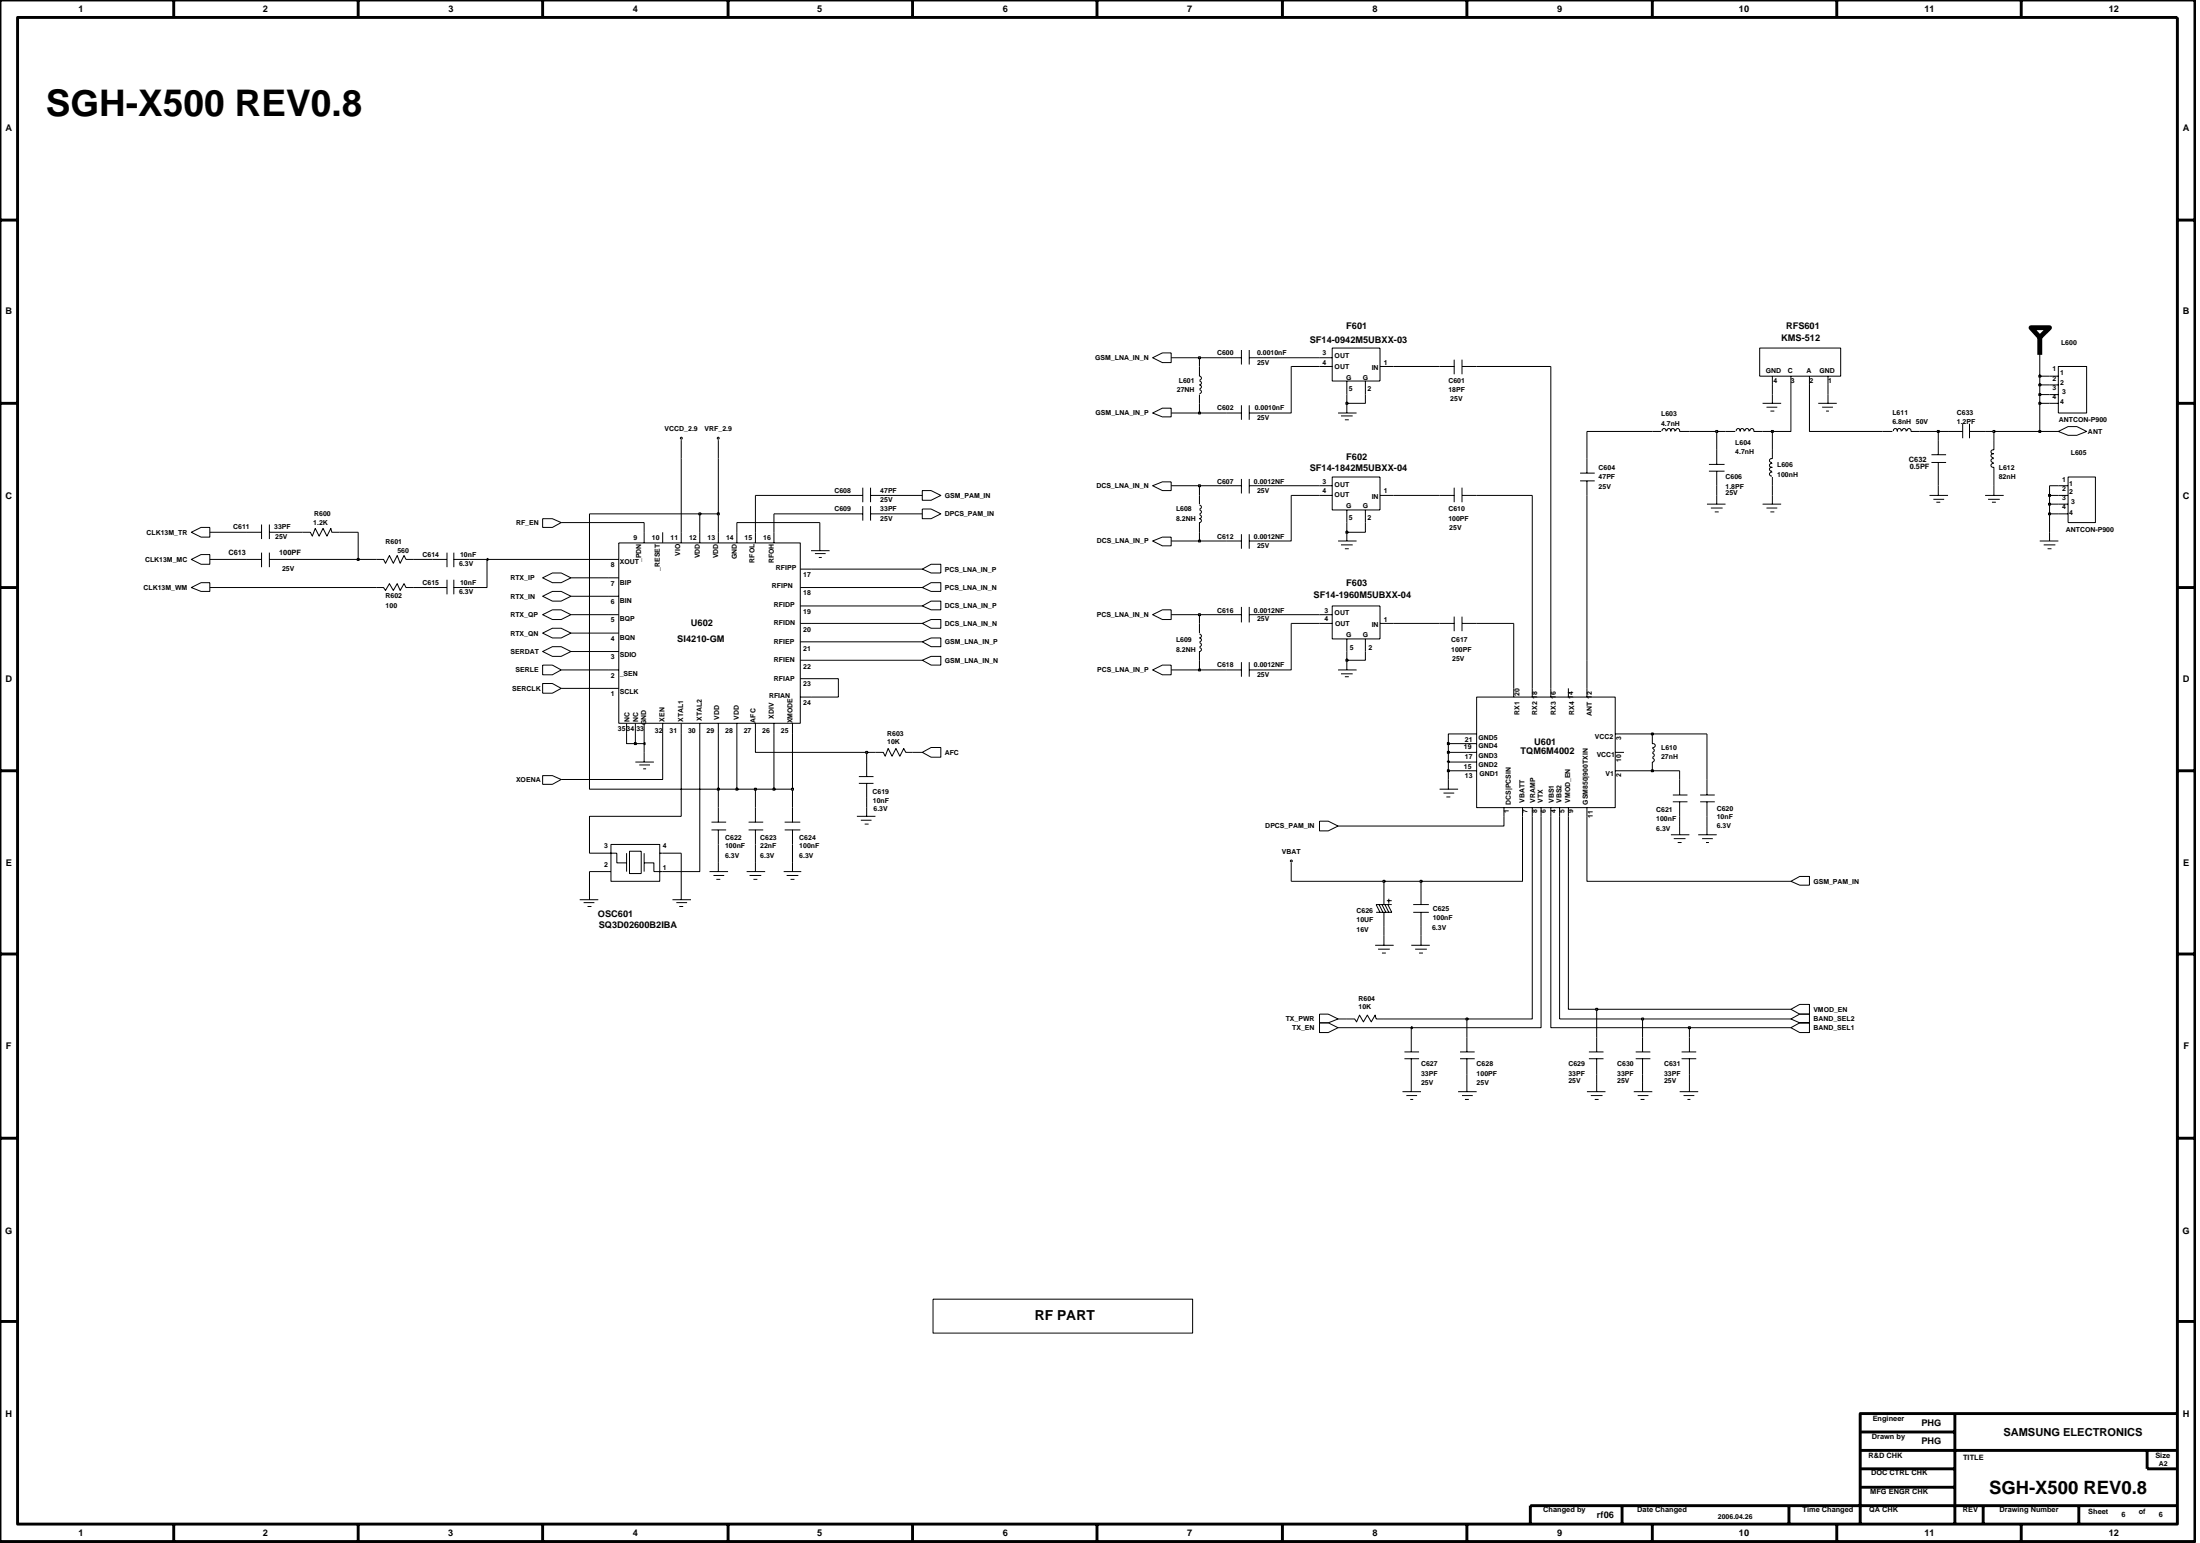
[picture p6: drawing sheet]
<svg xmlns="http://www.w3.org/2000/svg" width="192mm" height="135mm" viewBox="0 0 192 135" stroke-linecap="round" stroke-linejoin="round" font-family="sans-serif">
<g fill="none" stroke="#000" stroke-width=".09">
<path d="M59.4 38.4v1.6M62.7 38.4v1.6M100.5 36l.9-.4h.8v.8h-.8zM100.5 31.2l.9-.4h.8v.8h-.8zM104.6 34l.2 .2-.2 .1M104.6 33.2l.2 .2-.2 .2 .2 .1-.2 .2M104.6 32v.8l.2 .2-.2 .1M104.6 34.4v.8M107 36h1.3M107 31.2h1.3M108.3 30.5v1.3M108.3 35.3v1.3"/>
<path d="M109 36h1.3M109 30.5v1.3M109 35.3v1.3M109 31.2h1.3M115.1 31.2h1.1M115.1 32h1.1M116.2 30.4h4.2v2.8h-4.2zM116.7 36h1.6M117 36.3h1M117.3 36.6h.4M117.5 33.2v1.2M117.5 35.2v.8"/>
<path d="M119.1 33.2v1.2M120.4 32h1.2M125.6 32h1.3M126.9 31.4v1.2M127.5 31.4v1.2M127.5 32h1.3M138.4 40v1.3M144.1 37.6h.8M145 37.6v-.2h.2h.1v.2M145.4 37.6l.1-.2h.1h.1v.2M145.8 37.6v-.2h.1h.1l.1 .2M146.2 37.6v-.2h.1h.2v.2"/>
<path d="M146.5 37.6h.9M149.8 39.2v1.3M150.5 37.6h.9M151.5 37.6v-.2h.1h.1l.1 .2M151.8 37.6v-.2h.2h.1v.2M152.2 37.6l.1-.2h.1h.1v.2M152.7 37.6v-.2h.1h.1l.1 .2M153 37.6h.8M153.5 30.4h7.1v2.4h-7.1zM153.8 35.2h1.6M154.1 35.5h.9M154.4 35.8h.4"/>
<path d="M154.6 32.8v.8M154.6 34.4v.8M154.6 39.2v.8M156.2 32.8v.8M157.8 32.8v.8M158.6 35.2h1.6M158.9 35.5h1M159.3 35.8h.2M159.5 32.8v.8M159.5 34.4v.8M164.2 37.6h.9M165.2 37.6v-.2h.1h.2v.2"/>
<path d="M165.5 37.6l.1-.2h.1h.1v.2M165.9 37.6l.1-.2h.1h.1l.1 .2M166.4 37.6v-.2h.1h.1l.1 .2M166.7 37.6h.8M168.5 39.7h1.3M169.1 38.4v1.3M169.9 37.6h1.3M171.2 36.9v1.3M171.8 37.6h1.4M171.8 36.9v1.3M173.9 39.6h-.2v.1v.2h.2M173.9 38.4v.8l-.2 .1v.1v.1l.2 .1"/>
<path d="M178.8 35.2h.8M178.8 32.8h.8M178.8 33.6h.8M178.8 34.4h.8M179.6 32h2.4v4h-2.4zM179.6 37.6l.8-.4h.8l.8 .4-.8 .4h-.8zM16.7 46.4l.8-.4h.8v.8h-.8zM16.7 48.8l.8-.4h.8v.8h-.8zM16.7 51.2l.8-.4h.8v.8h-.8zM21.5 48.8h1.3M21.5 46.4h1.3M22.8 45.7v1.3"/>
<path d="M22.8 48.2v1.3M23.5 48.8h1.3M23.5 45.7v1.3M23.5 48.2v1.3M23.5 46.4h1.3M26.4 46.4h.7l.1 .4 .3-.7 .3 .7 .4-.7 .3 .7 .4-.7v.3h.7M32.9 51.2h.6l.1 .3 .4-.6 .3 .6 .4-.6 .2 .6 .3-.6 .2 .3h.7M32.9 48.8h.6l.1 .3 .4-.7 .3 .7 .4-.7 .2 .7 .3-.7 .2 .4h.7M37.7 48.8h1.3M37.7 51.2h1.3M39 48.2v1.3M39 50.6v1.2"/>
<path d="M39.6 48.8h1.4M39.6 48.2v1.3M39.6 50.6v1.2M39.6 51.2h1.4M47.3 55.2l.9-.4h.8l.8 .4-.8 .4h-.8zM47.3 53.6l.9-.4h.8l.8 .4-.8 .4h-.8zM47.3 52l.9-.4h.8l.8 .4-.8 .4h-.8zM47.3 50.4l.9-.4h.8l.8 .4-.8 .4h-.8zM47.3 56.8l.9-.4h.8l.8 .4-.8 .4h-.8zM47.3 58h.9l.8 .4-.8 .4h-.9zM47.3 59.6h.9l.8 .4-.8 .5h-.9zM47.3 45.2h.9l.8 .4-.8 .4h-.9z"/>
<path d="M53 58.4h1M53 48.8h1M53 53.6h1M53 52h1M53 56.8h1M53 50.4h1M53 55.2h1M54 47.3h15.8v15.8h-15.8zM56.2 46.4v.9M57.8 46.4v.9M59.4 46.4v.9M61 46.4v.9"/>
<path d="M62.7 46.4v.9M64.3 46.4v.9M65.9 46.4v.9M67.5 46.4v.9M69.8 54.4h.9M69.8 51.2h.9M69.8 49.6h.9M69.8 52.8h.9M69.8 56h.9M69.8 57.6h.9M69.8 59.2h.9M70.7 48h1.7"/>
<path d="M71.1 48.3h.9M71.4 48.6h.3M71.5 47.2v.8M74 43.2h1.3M74 44.8h1.3M75.3 42.5v1.3M75.3 44.1v1.3M75.9 43.2h1.3M75.9 44.8h1.3M75.9 42.5v1.3M75.9 44.1v1.3M80.5 49.6l.7-.4h.9v.8h-.9z"/>
<path d="M80.5 54.4l.7-.4h.9v.8h-.9zM80.5 51.2l.7-.4h.9v.8h-.9zM80.5 56l.7-.4h.9v.8h-.9zM80.5 44.4h.7l.9 .4-.9 .4h-.7zM80.5 52.8l.7-.4h.9v.8h-.9zM80.5 42.8h.7l.9 .4-.9 .4h-.7zM80.5 57.6l.7-.4h.9v.8h-.9zM100.5 58.4l.9-.4h.8v.8h-.8zM100.5 53.6l.9-.4h.8v.8h-.8zM100.5 47.2l.9-.4h.8v.8h-.8zM100.5 42.4l.9-.4h.8v.8h-.8zM104.6 44.9l.2 .2-.2 .1 .2 .2-.2 .2v.8"/>
<path d="M104.6 44.5l.2 .1-.2 .2M104.6 44.1l.2 .1-.2 .2M104.6 55.3l.2 .2-.2 .1 .2 .2-.2 .2M104.6 56.1l.2 .1-.2 .2M104.6 56.5l.2 .1-.2 .2v.8M104.6 43.2v.8M104.6 54.4v.8M107 58.4h1.3M107 47.2h1.3M107 53.6h1.3M107 42.4h1.3M108.3 41.8v1.2"/>
<path d="M108.3 46.6v1.3M108.3 52.9v1.4M108.3 57.7v1.3M109 58.4h1.3M109 41.8v1.2M109 46.6v1.3M109 52.9v1.4M109 57.7v1.3M109 47.2h1.3M109 53.6h1.3M109 42.4h1.3M115.1 54.4h1.1"/>
<path d="M115.1 43.2h1.1M115.1 53.6h1.1M115.1 42.4h1.1M116.2 41.6h4.2v2.9h-4.2zM116.2 52.8h4.2v2.9h-4.2zM116.7 58.4h1.6M116.7 47.2h1.6M117 58.8h1M117 47.5h1M117.3 59h.4M117.3 47.9h.4M117.5 44.5v1.1"/>
<path d="M117.5 46.4v.8M117.5 55.7v1.1M117.5 57.6v.8M119.1 44.5v1.1M119.1 55.7v1.1M120.4 54.4h1.2M120.4 43.2h1.2M125.6 54.4h1.3M125.6 43.2h1.3M126.9 42.5v1.3M126.9 53.8v1.2M127.5 54.4h1.3"/>
<path d="M127.5 42.5v1.3M127.5 53.8v1.2M127.5 43.2h1.3M137.8 41.3h1.3M137.8 41.9h1.3M138.4 41.9v1.3M148.9 44h1.6M149.1 41.1h1.3M149.1 40.5h1.3M149.2 44.3h1.1M149.6 44.6h.3M149.8 41.1v1.3"/>
<path d="M149.8 43.2v.8M153.8 44h1.6M154.1 44.3h.9M154.4 44.6h.4M154.6 41.2h-.2v.1v.2h.2M154.6 40.4l-.2 .1v.1v.1h.2M154.6 40.8h-.2v.1v.1l.2 .1M154.6 40h-.2v.2v.1h.2M154.6 41.6v.8M154.6 43.2v.8M168.3 43.2h1.6M168.5 40.3h1.3"/>
<path d="M168.7 43.5h.9M168.9 43.8h.4M169.1 40.3v1.3M169.1 42.4v.8M173.2 43.2h1.6M173.4 43.5h1M173.8 43.8h.3M173.9 40.4l-.2 .1v.1v.1h.2v.9M173.9 40h-.2v.2v.1h.2M173.9 42.4v.8M177.9 47.2h1.7M178.3 47.5h1"/>
<path d="M178.6 47.9h.4M178.8 46.4v.8M179.6 43.2h.8M179.6 44h.8M179.6 44.8h.8M179.6 42.4h.8M180.4 41.6h2.4v4h-2.4zM47.3 67.6h.9l.8 .4-.8 .4h-.9zM50.6 78.5h1.6M50.9 78.7h.9M51.3 79.1h.3M51.4 77.6v.9"/>
<path d="M53 74.4h.8v.8h.9M53 76h.3M53 60h1M53.3 73.6h4.3v3.3h-4.3zM54.7 63.1v.9M54.7 74.4v1.6M54.9 74.2h1v2h-1zM55.4 66.5h1.6M55.4 63.1v.9M55.8 66.7h.9M56.1 67h.3M56.2 75.2h.8v.8h.8"/>
<path d="M56.2 63.1v.9M56.2 65.6v.9M56.2 74.4v1.6M57.6 74.4h.2M57.8 63.1v.9M58.7 78.5h1.6M59 78.7h.9M59.3 79.1h.3M59.4 63.1v.9M59.4 77.6v.9M61 63.1v.9M61.9 76h1.6"/>
<path d="M62.1 72.4h1.2M62.1 71.7h1.2M62.2 76.3h1M62.5 76.7h.3M62.7 63.1v.9M62.7 70.4v1.3M62.7 72.4v1.2M62.7 75.2v.8M64.3 63.1v.9M65.1 76h1.6M65.3 72.4h1.3M65.3 71.7h1.3"/>
<path d="M65.4 76.3h1M65.7 76.7h.4M65.9 63.1v.9M65.9 70.4v1.3M65.9 72.4v1.2M65.9 75.2v.8M67.5 63.1v.9M68.4 76h1.5M68.4 72.4h1.4M68.4 71.7h1.4M68.6 76.3h1M69 76.7h.3"/>
<path d="M69.1 63.1v.9M69.1 70.4v1.3M69.1 72.4v1.2M69.1 75.2v.8M69.8 60.8h.9M74.7 71.2h1.7M74.9 67.7h1.3M74.9 68.3h1.3M75.1 71.5h.9M75.4 71.9h.4M75.6 66.5v1.2M75.6 68.3v1.3"/>
<path d="M75.6 70.4v.8M76.4 65.6h.6l.2 .3 .3-.6 .3 .6 .4-.6 .3 .6 .3-.6 .2 .3h.6M80.5 65.6l.7-.4h.9v.8h-.9zM112.6 75.2v1.7M115.1 71.6h.8l.8 .4-.8 .5h-.8zM120.3 78.9l.3 .7M120.6 78.9l.3 .7M120.7 77.6v1.3M120.7 79.6v1.2M120.8 78.9l.3 .7M121 78.5h.4M121.1 78.9l.3 .7h-1.4"/>
<path d="M121.1 78.4v.4M121.4 78.9h-1.4l.4 .7M123.3 79.6h1.3M123.3 78.9h1.3M124 77.6v1.3M124 79.6v1.2M125.6 68.8h1.6M125.9 69.2h1M126.2 69.5h.3M126.3 68v.8M128 65.6h.8M128 67.2h.8"/>
<path d="M128 66.5h.8M128 64.8h.8M128 64h.8M128.8 60.8h12.1v9.6h-12.1zM131.2 70.4v.8M132 60v.8M132.8 70.4v.8M133.7 60v.8M133.7 70.4v.8M134.4 70.4v.8M135.3 60v.8M135.3 70.4v.8"/>
<path d="M136 70.4v.8M136.8 60v.8M136.8 70.4v.8M138.4 60v.8M138.4 70.4v.8M140.9 65.6h.8M140.9 67.2h.8M140.9 64h.8M144.1 64v.9h.2l.1 .1-.1 .1-.2 .1M144.1 65.7l.2 .2-.2 .1M144.1 65.3l.2 .1-.2 .2M144.1 66.1l.2 .2-.2 .2v.7"/>
<path d="M145.8 72.8h1.6M145.9 69.3h1.3M145.9 69.9h1.3M146 73.1h1M146.3 73.5h.4M146.5 68v1.3M146.5 69.9v1.3M146.5 72v.8M148.1 72.8h1.7M148.3 69.3h1.3M148.3 69.9h1.3M148.5 73.1h.9"/>
<path d="M148.8 73.5h.3M148.9 68v1.3M148.9 69.9v1.3M148.9 72v.8M156.2 76.9l.8-.5h.8v.8h-.8zM115.1 89.2h.8l.8 .4-.8 .4h-.8zM115.1 88.4h.8l.8 .5-.8 .3h-.8zM116.7 89.6h6.4v2.1M117.5 88.9h.7l.1 .2 .3-.6 .3 .6 .4-.6 .3 .6 .4-.6v.4h.7M120 82.4h1.6M120.2 82.8h1M120.6 83.1h.3"/>
<path d="M120.7 81.6v.8M122.3 95.2h1.7M122.5 92.3h1.3M122.5 91.7h1.3M122.7 95.5h.9M123 95.9h.3M123.1 92.3v2.9M123.1 82.4h1.6M123.4 82.8h1.1M123.8 83.1h.3M124 81.6v.8M127.2 95.2h1.6"/>
<path d="M127.4 92.3h1.2M127.4 91.7h1.2M127.5 95.5h1M127.8 95.9h.3M128 88.9v2.8M128 92.3v2.9M138.4 95.2h1.6M138.6 92.3h1.3M138.6 91.7h1.3M138.8 95.5h1M139.1 95.9h.4M139.3 88v3.7"/>
<path d="M139.3 92.3v2.9M142.5 95.2h1.6M142.7 92.3h1.3M142.7 91.7h1.3M142.9 95.5h.9M143.1 95.9h.4M143.3 88.9v2.8M143.3 92.3v2.9M146.5 95.2h1.6M146.7 92.3h1.3M146.7 91.7h1.3M146.9 95.5h.9"/>
<path d="M147.2 95.9h.3M147.4 89.6v2.1M147.4 92.3v2.9M156.2 89.6l.8-.4h.8v.8h-.8zM156.2 88.9l.8-.5h.8v.8h-.8zM156.2 88l.8-.4h.8v.8h-.8z"/>
<circle cx="59.4" cy="38.2" r=".08"/>
<circle cx="62.7" cy="38.2" r=".08"/>
<circle cx="112.6" cy="75.1" r=".08"/>
</g>
<path d="M123.1 89.5h.1v.2h-.1z" fill="#c2c2c2"/>
<path d="M134.4 71.2v18.4h-11.3M135.3 71.2v18.4h12.1M123.1 89.5h.1v.2h-.1z" fill="none" stroke="#000" stroke-width=".09"/>
<path d="M147.3 89.5h.2v.2h-.2z" fill="#c2c2c2"/>
<path d="M116.7 88.9h.8M120.7 88.9h7.3M147.3 89.5h.2v.2h-.2zM147.4 89.6h8.8" fill="none" stroke="#000" stroke-width=".09"/>
<path d="M127.9 88.8h.1v.1h-.1z" fill="#c2c2c2"/>
<path d="M133.7 71.2v17.7h-5.7M136 71.2v17.7h7.3M127.9 88.8h.1v.1h-.1z" fill="none" stroke="#000" stroke-width=".09"/>
<path d="M143.2 88.8h.2v.1h-.2z" fill="#c2c2c2"/>
<path d="M136.8 71.2v16.8h2.5M143.2 88.8h.2v.1h-.2zM143.3 88.9h12.9" fill="none" stroke="#000" stroke-width=".09"/>
<path d="M139.2 87.9h.2v.2h-.2z" fill="#c2c2c2"/>
<path d="M51.4 76v1.6M59.4 74.4v3.2M112.6 76.9h8.1v.7M124 76.9v.7M120.7 80.8v.8M124 80.8v.8M139.2 87.9h.2v.2h-.2zM139.3 88h16.9" fill="none" stroke="#000" stroke-width=".09"/>
<path d="M120.6 76.8h.2v.1h-.2z" fill="#c2c2c2"/>
<path d="M120.6 76.8h.2v.1h-.2zM120.7 76.9h3.3" fill="none" stroke="#000" stroke-width=".09"/>
<path d="M123.9 76.8h.1v.1h-.1z" fill="#c2c2c2"/>
<g fill="none" stroke="#000" stroke-width=".09">
<path d="M51.4 44.8v24h11.3v1.6M51.4 76h1.6M57.8 74.4h1.6M59.4 64v7.2h-8v3.2h1.6M61 64v12h-3.2M62.7 73.6v1.6M65.9 68.8v1.6M65.9 73.6v1.6M69.1 68.8v1.6M69.1 73.6v1.6M75.6 69.6v.8M123.9 76.8h.1v.1h-.1z"/>
<path d="M131.2 71.2v.8h-14.5M132.8 71.2v5.7h-8.8M138.4 71.2v5.7h17.8M146.5 71.2v.8M148.9 71.2v.8"/>
</g>
<path d="M62.6 68.7h.1v.2h-.1z" fill="#c2c2c2"/>
<path d="M62.6 68.7h.1v.2h-.1zM62.7 64v4.8h1.6" fill="none" stroke="#000" stroke-width=".09"/>
<path d="M64.2 68.7h.2v.2h-.2z" fill="#c2c2c2"/>
<path d="M64.2 68.7h.2v.2h-.2zM64.3 64v4.8h1.6" fill="none" stroke="#000" stroke-width=".09"/>
<path d="M65.8 68.7h.2v.2h-.2z" fill="#c2c2c2"/>
<path d="M65.8 68.7h.2v.2h-.2zM65.9 68.8h1.6" fill="none" stroke="#000" stroke-width=".09"/>
<path d="M67.4 68.7h.2v.2h-.2z" fill="#c2c2c2"/>
<path d="M67.4 68.7h.2v.2h-.2zM67.5 64v4.8h1.6" fill="none" stroke="#000" stroke-width=".09"/>
<path d="M69 68.7h.2v.2h-.2z" fill="#c2c2c2"/>
<path d="M57.8 64v4h-8.8M69 68.7h.2v.2h-.2zM69.1 64v4.8M126.3 67.2v.8M146.5 67.2v.8M148.9 64v4" fill="none" stroke="#000" stroke-width=".09"/>
<path d="M126.3 67.1h.1v.2h-.1z" fill="#c2c2c2"/>
<path d="M126.3 67.1h.1v.2h-.1zM126.3 66.5v.7h1.7M141.7 67.2h2.4" fill="none" stroke="#000" stroke-width=".09"/>
<path d="M144.1 67.1h.1v.2h-.1z" fill="#c2c2c2"/>
<path d="M75.6 65.6v.9M144.1 67.1h.1v.2h-.1zM144.1 67.2h2.4" fill="none" stroke="#000" stroke-width=".09"/>
<path d="M126.3 66.4h.1v.1h-.1z" fill="#c2c2c2"/>
<path d="M56.2 64.8v.8M65.9 64v1.6h9.7M126.3 66.4h.1v.1h-.1zM126.3 65.6v.9h1.7" fill="none" stroke="#000" stroke-width=".09"/>
<path d="M75.5 65.5h.2v.2h-.2z" fill="#c2c2c2"/>
<path d="M75.5 65.5h.2v.2h-.2zM75.6 65.6h.8M79.6 65.6h.9" fill="none" stroke="#000" stroke-width=".09"/>
<path d="M126.3 65.5h.1v.2h-.1z" fill="#c2c2c2"/>
<path d="M54.7 64v.8h.7M126.3 65.5h.1v.2h-.1zM126.3 64.8v.8h1.7" fill="none" stroke="#000" stroke-width=".09"/>
<path d="M55.3 64.8h.2v.1h-.2z" fill="#c2c2c2"/>
<path d="M55.3 64.8h.2v.1h-.2zM55.4 64v.8h.8" fill="none" stroke="#000" stroke-width=".09"/>
<path d="M56.2 64.8h.1v.1h-.1z" fill="#c2c2c2"/>
<path d="M56.2 64.8h.1v.1h-.1zM56.2 64v.8" fill="none" stroke="#000" stroke-width=".09"/>
<path d="M126.3 64.8h.1v.1h-.1z" fill="#c2c2c2"/>
<path d="M126.3 64.8h.1v.1h-.1zM128 64h-1.7v.8h1.7M141.7 64h2.4" fill="none" stroke="#000" stroke-width=".09"/>
<path d="M144.1 63.9h.1v.2h-.1z" fill="#c2c2c2"/>
<path d="M135.3 32v28M49 58.4h4M70.7 59.2h2.4v1.6h-2.4M102.2 58.4h2.4M132 54.4v5.6M133.7 43.2v16.8M138.4 57.6v2.4M49 60h4M144.1 63.9h.1v.2h-.1zM144.1 64h4.8" fill="none" stroke="#000" stroke-width=".09"/>
<path d="M104.5 58.3h.2v.2h-.2z" fill="#c2c2c2"/>
<path d="M70.7 57.6h9.8M104.5 58.3h.2v.2h-.2zM104.6 57.6v.8h2.4M112.6 54.4v4h-2.3" fill="none" stroke="#000" stroke-width=".09"/>
<path d="M117.4 57.5h.2v.2h-.2z" fill="#c2c2c2"/>
<path d="M49.8 56.8h3.2M49.8 55.2h3.2M49.8 53.6h3.2M70.7 56h9.8M70.7 54.4h9.8M102.2 53.6h2.4v.8M112.6 54.4h2.5M117.4 57.5h.2v.2h-.2zM117.5 56.8v.8h1.6v-.8M121.6 54.4h4M128.8 54.4h3.2M138.4 43.2v14.4" fill="none" stroke="#000" stroke-width=".09"/>
<path d="M104.5 53.5h.2v.2h-.2z" fill="#c2c2c2"/>
<g fill="none" stroke="#000" stroke-width=".09">
<path d="M18.3 51.2h14.6M18.3 48.8h3.2M24.8 48.8h6.4M36.1 51.2h1.6M42.5 48.8v2.4h-1.5M49.8 52h3.2M49.8 50.4h3.2M70.7 52.8h9.8M70.7 51.2h9.8M70.7 49.6h9.8M104.5 53.5h.2v.2h-.2zM104.6 53.6h2.4"/>
<path d="M110.3 53.6h4.8"/>
</g>
<path d="M31.2 48.7h.1v.2h-.1z" fill="#c2c2c2"/>
<path d="M31.2 48.7h.1v.2h-.1zM31.2 46.4v2.4h1.7M36.1 48.8h1.6M41 48.8h1.5" fill="none" stroke="#000" stroke-width=".09"/>
<path d="M42.5 48.7h.1v.2h-.1z" fill="#c2c2c2"/>
<path d="M42.5 48.7h.1v.2h-.1zM42.5 48.8h10.5M71.5 45.6v1.6M102.2 47.2h2.4" fill="none" stroke="#000" stroke-width=".09"/>
<path d="M104.5 47.1h.2v.2h-.2z" fill="#c2c2c2"/>
<g fill="none" stroke="#000" stroke-width=".09">
<path d="M59.4 40v6.4M18.3 46.4h3.2M24.8 46.4h1.6M29.6 46.4h1.6M56.2 45.6v.8M61 44.8v1.6M62.7 44.8v1.6M64.3 45.6v.8M65.9 43.2v3.2M67.5 44.8v1.6M104.5 47.1h.2v.2h-.2zM104.6 46.4v.8h2.4"/>
<path d="M112.6 43.2v4h-2.3"/>
</g>
<path d="M117.4 46.3h.2v.2h-.2z" fill="#c2c2c2"/>
<path d="M49 45.6h7.2M51.4 44.8h9.6M64.3 45.6h7.2M117.4 46.3h.2v.2h-.2zM117.5 45.6v.8h1.6v-.8M178.8 44.8v1.6" fill="none" stroke="#000" stroke-width=".09"/>
<path d="M61 44.7h.1v.2h-.1z" fill="#c2c2c2"/>
<path d="M61 44.7h.1v.2h-.1zM61 44.8h1.7" fill="none" stroke="#000" stroke-width=".09"/>
<path d="M62.6 44.7h.1v.2h-.1z" fill="#c2c2c2"/>
<path d="M62.7 40v4.8M62.6 44.7h.1v.2h-.1zM67.5 44.8h6.5M77.2 44.8h3.3" fill="none" stroke="#000" stroke-width=".09"/>
<path d="M178.7 44.7h.2v.2h-.2z" fill="#c2c2c2"/>
<path d="M178.7 44.7h.2v.2h-.2zM178.8 44v.8h.8" fill="none" stroke="#000" stroke-width=".09"/>
<path d="M178.7 43.9h.2v.1h-.2z" fill="#c2c2c2"/>
<path d="M65.9 43.2h8.1M77.2 43.2h3.3M104.6 42.4v.8M112.6 43.2h2.5M121.6 43.2h4M128.8 43.2h4.9M149.8 42.4v.8M154.6 42.4v.8M178.7 43.9h.2v.2h-.2zM178.8 43.2v.8h.8" fill="none" stroke="#000" stroke-width=".09"/>
<path d="M178.7 43.1h.2v.2h-.2z" fill="#c2c2c2"/>
<path d="M102.2 42.4h2.4M178.7 43.1h.2v.2h-.2zM178.8 42.4v.8h.8" fill="none" stroke="#000" stroke-width=".09"/>
<path d="M104.5 42.3h.2v.1h-.2z" fill="#c2c2c2"/>
<path d="M144.1 37.6h-5.7v2.4M147.4 37.6h2.4v1.6M154.6 37.6v1.6M169.1 37.6v.8M173.9 37.6v.8M104.5 42.3h.2v.1h-.2zM104.6 42.4h2.4M110.3 42.4h4.8M169.1 41.6v.8M173.9 41.6v.8M178.8 42.4h.8" fill="none" stroke="#000" stroke-width=".09"/>
<path d="M149.7 37.5h.1v.2h-.1z" fill="#c2c2c2"/>
<path d="M149.7 37.5h.1v.2h-.1zM149.8 37.6h.7M153.8 37.6h.8" fill="none" stroke="#000" stroke-width=".09"/>
<path d="M154.5 37.5h.2v.2h-.2z" fill="#c2c2c2"/>
<path d="M154.5 37.5h.2v.2h-.2zM156.2 33.6v4h-1.6M157.8 33.6v4h6.4M167.5 37.6h1.6" fill="none" stroke="#000" stroke-width=".09"/>
<path d="M169 37.5h.2v.2h-.2z" fill="#c2c2c2"/>
<path d="M169 37.5h.2v.2h-.2zM169.1 37.6h.8M173.2 37.6h.7" fill="none" stroke="#000" stroke-width=".09"/>
<path d="M173.8 37.5h.2v.2h-.2z" fill="#c2c2c2"/>
<path d="M173.8 37.5h.2v.2h-.2zM173.9 37.6h4" fill="none" stroke="#000" stroke-width=".09"/>
<path d="M177.8 37.5h.2v.2h-.2z" fill="#c2c2c2"/>
<path d="M102.2 36h2.4M177.8 37.5h.2v.2h-.2zM177.9 35.2v2.4h1.7" fill="none" stroke="#000" stroke-width=".09"/>
<path d="M104.5 35.9h.2v.2h-.2z" fill="#c2c2c2"/>
<path d="M104.5 35.9h.2v.2h-.2zM104.6 35.2v.8h2.4M112.6 32v4h-2.3" fill="none" stroke="#000" stroke-width=".09"/>
<path d="M117.4 35.1h.2v.2h-.2z" fill="#c2c2c2"/>
<path d="M117.4 35.1h.2v.2h-.2zM117.5 34.4v.8h1.6v-.8" fill="none" stroke="#000" stroke-width=".09"/>
<path d="M177.8 35.1h.2v.2h-.2z" fill="#c2c2c2"/>
<path d="M154.6 33.6v.8M159.5 33.6v.8M177.8 35.1h.2v.2h-.2zM177.9 34.4v.8h.9" fill="none" stroke="#000" stroke-width=".09"/>
<path d="M177.8 34.3h.2v.2h-.2z" fill="#c2c2c2"/>
<path d="M177.8 34.3h.2v.2h-.2zM177.9 33.6v.8h.9" fill="none" stroke="#000" stroke-width=".09"/>
<path d="M177.8 33.5h.2v.2h-.2z" fill="#c2c2c2"/>
<path d="M177.8 33.5h.2v.2h-.2zM177.9 32.8v.8h.9" fill="none" stroke="#000" stroke-width=".09"/>
<path d="M177.8 32.7h.2v.2h-.2z" fill="#c2c2c2"/>
<path d="M102.2 31.2h2.4v.8M112.6 32h2.5M121.6 32h4M128.8 32h6.5M177.8 32.7h.2v.2h-.2zM177.9 30.4v2.4h.9" fill="none" stroke="#000" stroke-width=".09"/>
<path d="M104.5 31.1h.2v.2h-.2z" fill="#c2c2c2"/>
<path d="M104.5 31.1h.2v.2h-.2zM104.6 31.2h2.4M110.3 31.2h4.8M81.4 113.3h22.6v3h-22.6z" fill="none" stroke="#000" stroke-width=".09"/>
<g fill="none" stroke="#000" stroke-width=".25">
<path d="M0 0h191.5v134.4h-191.5zM15.2 0v1.5M31.2 0v1.5M47.3 0v1.5M63.5 0v1.5M79.6 0v1.5M95.7 0v1.5M111.9 0v1.5M128 0v1.5M144.1 0v1.5M160.2 0v1.5M176.3 0v1.5"/>
<path d="M0 19.2h1.5M1.5 1.5h188.4v131.4h-188.4zM189.9 19.2h1.6M0 35.2h1.5M189.9 35.2h1.6M0 51.2h1.5M189.9 51.2h1.6M0 67.2h1.5M189.9 67.2h1.6M0 83.2h1.5M0 99.3h1.5M189.9 83.2h1.6"/>
<path d="M189.9 99.3h1.6M0 115.2h1.5M189.9 115.2h1.6M15.2 132.9v1.5M31.2 132.9v1.5M47.3 132.9v1.5M63.5 132.9v1.5M79.6 132.9v1.5M95.7 132.9v1.5M111.9 132.9v1.5M128 132.9v1.5M141.5 131.3v1.6"/>
<path d="M144.1 132.9v1.5M156.1 131.3v1.6M160.2 132.9v1.5M162.3 124.9h8.2M162.3 126.5h27.6M162.3 128.1h8.2M162.3 129.7h8.2M170.5 123.3v9.6M173 131.3v1.6M176.3 132.9v1.5M181.3 131.3v1.6M187.3 126.5v1.6h2.6"/>
<path d="M189.9 123.3h-27.6v9.6M189.9 131.3h-56.4v1.6"/>
</g>
<path d="M177.9 29.4l.9-.8h-1.6l.7 .8v1.5" fill="none" stroke="#000" stroke-width=".42"/>
<text font-size="3.2" x="4" y="10.1">SGH-X500 REV0.8</text>
<text font-size="1.6" x="173.5" y="130.3">SGH-X500 REV0.8</text>
<text font-size="1.2" x="90.3" y="115.1">RF PART</text>
<text font-size="1" x="174.8" y="125.2">SAMSUNG ELECTRONICS</text>
<g font-size=".8">
<text x="6.8" y="1">1</text>
<text x="22.9" y="1">2</text>
<text x="39.1" y="1">3</text>
<text x="55.2" y="1">4</text>
<text x="71.3" y="1">5</text>
<text x="87.5" y="1">6</text>
<text x="103.6" y="1">7</text>
<text x="119.7" y="1">8</text>
<text x="135.8" y="1">9</text>
<text x="151.7" y="1">10</text>
<text x="167.9" y="1">11</text>
<text x="184" y="1">12</text>
<text x=".5" y="11.4">A</text>
<text x="190.4" y="11.4">A</text>
<text x=".5" y="27.4">B</text>
<text x="114.3" y="29.9">SF14-0942M5UBXX-03</text>
<text x="117.4" y="28.7">F601</text>
<text x="155.4" y="29.7">KMS-512</text>
<text x="155.8" y="28.7">RFS601</text>
<text x="190.4" y="27.4">B</text>
<text x="114.3" y="41">SF14-1842M5UBXX-04</text>
<text x="117.4" y="40.1">F602</text>
<text x=".5" y="43.5">C</text>
<text x="190.4" y="43.5">C</text>
<text x="114.6" y="52.1">SF14-1960M5UBXX-04</text>
<text x="117.4" y="51.1">F603</text>
<text x=".5" y="59.5">D</text>
<text x="59.1" y="55.9">SI4210-GM</text>
<text x="60.3" y="54.6">U602</text>
<text x="190.4" y="59.5">D</text>
<text x="132.6" y="65.8">TQM6M4002</text>
<text x="133.8" y="65">U601</text>
<text x=".5" y="75.5">E</text>
<text x="190.4" y="75.5">E</text>
<text x="52.2" y="79.9">OSC601</text>
<text x="52.2" y="80.9">SQ3D02600B2IBA</text>
<text x=".5" y="91.5">F</text>
<text x="190.5" y="91.5">F</text>
<text x=".5" y="107.6">G</text>
<text x="190.4" y="107.6">G</text>
<text x=".5" y="123.6">H</text>
<text x="167.6" y="125.9">PHG</text>
<text x="167.6" y="124.3">PHG</text>
<text x="190.4" y="123.6">H</text>
<text x="6.8" y="134">1</text>
<text x="22.9" y="134">2</text>
<text x="39.1" y="134">3</text>
<text x="55.2" y="134">4</text>
<text x="71.3" y="134">5</text>
<text x="87.5" y="134">6</text>
<text x="103.6" y="134">7</text>
<text x="119.7" y="134">8</text>
<text x="135.8" y="134">9</text>
<text x="139.3" y="132.3">rf06</text>
<text x="151.7" y="134">10</text>
<text x="167.9" y="134">11</text>
<text x="184" y="134">12</text>
</g>
<g font-size=".6">
<text x="95.5" y="31.4">GSM_LNA_IN_N</text>
<text x="102.7" y="34.2">27NH</text>
<text x="102.8" y="33.4">L601</text>
<text x="106.2" y="35.8">C602</text>
<text x="106.2" y="30.9">C600</text>
<text x="109.5" y="35.8">0.0010nF</text>
<text x="109.7" y="30.9">0.0010nF</text>
<text x="109.7" y="31.8">25V</text>
<text x="115.4" y="31.8">4</text>
<text x="115.4" y="30.9">3</text>
<text x="116.4" y="31.2">OUT</text>
<text x="116.4" y="32.2">OUT</text>
<text x="117.4" y="33.1">G</text>
<text x="117.7" y="34.1">5</text>
<text x="118.9" y="33.1">G</text>
<text x="119.3" y="34.1">2</text>
<text x="119.7" y="32.3">IN</text>
<text x="120.7" y="31.8">1</text>
<text x="126.3" y="33.4">C601</text>
<text x="126.3" y="34.2">18PF</text>
<text x="126.5" y="35">25V</text>
<text x="154" y="32.6">GND</text>
<text x="154.7" y="33.4">4</text>
<text x="156" y="32.6">C</text>
<text x="156.2" y="33.4">3</text>
<text x="157.6" y="32.6">A</text>
<text x="157.8" y="33.4">2</text>
<text x="158.7" y="32.6">GND</text>
<text x="159.5" y="33.4">1</text>
<text x="179" y="34.8">4</text>
<text x="179" y="32.4">1</text>
<text x="179" y="33.2">2</text>
<text x="179" y="34">3</text>
<text x="179.7" y="35.3">4</text>
<text x="179.7" y="32.7">1</text>
<text x="179.7" y="33.6">2</text>
<text x="179.8" y="30.1">L600</text>
<text x="179.9" y="34.3">3</text>
<text x="58" y="37.6">VCCD_2.9</text>
<text x="61.5" y="37.6">VRF_2.9</text>
<text x="95.6" y="36.2">GSM_LNA_IN_P</text>
<text x="109.7" y="36.6">25V</text>
<text x="139.5" y="41.8">47PF</text>
<text x="139.5" y="41">C604</text>
<text x="144.9" y="37.1">4.7nH</text>
<text x="144.9" y="36.3">L603</text>
<text x="150.5" y="41.8">C606</text>
<text x="151.4" y="39.6">4.7nH</text>
<text x="151.4" y="38.8">L604</text>
<text x="155" y="41.6">100nH</text>
<text x="155" y="40.8">L606</text>
<text x="165.1" y="36.9">6.8nH 50V</text>
<text x="165.1" y="36.2">L611</text>
<text x="166.5" y="40.3">C632</text>
<text x="166.6" y="40.9">0.5PF</text>
<text x="170.7" y="36.2">C633</text>
<text x="170.7" y="36.9">1.2PF</text>
<text x="174.4" y="41">L612</text>
<text x="174.4" y="41.8">82nH</text>
<text x="179.6" y="36.8">ANTCON-P900</text>
<text x="180.6" y="39.7">L605</text>
<text x="182.1" y="37.8">ANT</text>
<text x="12.8" y="46.6">CLK13M_TR</text>
<text x="20.3" y="46.2">C611</text>
<text x="23.9" y="46.2">33PF</text>
<text x="24" y="47">25V</text>
<text x="27.3" y="45.8">1.2K</text>
<text x="27.4" y="45">R600</text>
<text x="33.6" y="47.4">R601</text>
<text x="45" y="45.8">RF_EN</text>
<text x="55.3" y="47.1">9</text>
<text x="56.9" y="47.1">10</text>
<text x="58.5" y="47.1">11</text>
<text x="60.1" y="47.1">12</text>
<text x="61.7" y="47.1">13</text>
<text x="63.3" y="47.1">14</text>
<text x="65" y="47.1">15</text>
<text x="66.6" y="47.1">16</text>
<text x="72.8" y="44.6">C609</text>
<text x="72.8" y="43">C608</text>
<text x="76.8" y="44.6">33PF</text>
<text x="76.8" y="45.4">25V</text>
<text x="76.8" y="43">47PF</text>
<text x="76.8" y="43.8">25V</text>
<text x="82.4" y="45">DPCS_PAM_IN</text>
<text x="82.4" y="43.4">GSM_PAM_IN</text>
<text x="95.6" y="42.6">DCS_LNA_IN_N</text>
<text x="95.7" y="47.4">DCS_LNA_IN_P</text>
<text x="102.6" y="45.4">8.2NH</text>
<text x="102.6" y="44.6">L608</text>
<text x="106.2" y="42.2">C607</text>
<text x="106.2" y="47">C612</text>
<text x="109.4" y="42.2">0.0012NF</text>
<text x="109.4" y="47">0.0012NF</text>
<text x="109.7" y="43">25V</text>
<text x="109.7" y="47.8">25V</text>
<text x="115.4" y="42.2">3</text>
<text x="115.4" y="43">4</text>
<text x="116.4" y="42.4">OUT</text>
<text x="116.4" y="43.4">OUT</text>
<text x="117.4" y="44.3">G</text>
<text x="117.7" y="45.3">5</text>
<text x="118.9" y="44.3">G</text>
<text x="119.3" y="45.3">2</text>
<text x="119.7" y="43.5">IN</text>
<text x="120.7" y="43">1</text>
<text x="126.3" y="45.4">100PF</text>
<text x="126.3" y="44.6">C610</text>
<text x="126.4" y="46.2">25V</text>
<text x="139.5" y="42.6">25V</text>
<text x="150.5" y="43.2">25V</text>
<text x="150.5" y="42.6">1.8PF</text>
<text x="179.9" y="42">1</text>
<text x="179.9" y="42.8">2</text>
<text x="179.9" y="43.6">3</text>
<text x="179.9" y="44.4">4</text>
<text x="180.2" y="46.4">ANTCON-P900</text>
<text x="180.5" y="42.4">1</text>
<text x="180.5" y="43.1">2</text>
<text x="180.5" y="44.9">4</text>
<text x="180.7" y="44">3</text>
<text x="12.5" y="51.4">CLK13M_WM</text>
<text x="12.7" y="49">CLK13M_MC</text>
<text x="19.9" y="48.4">C613</text>
<text x="24.3" y="48.4">100PF</text>
<text x="24.6" y="49.8">25V</text>
<text x="33.6" y="52.2">R602</text>
<text x="33.6" y="53">100</text>
<text x="34.7" y="48.2">560</text>
<text x="36.9" y="51">C615</text>
<text x="36.9" y="48.6">C614</text>
<text x="40" y="51.8">6.3V</text>
<text x="40" y="49.4">6.3V</text>
<text x="40.1" y="51">10nF</text>
<text x="40.1" y="48.6">10nF</text>
<text x="44.5" y="50.6">RTX_IP</text>
<text x="44.5" y="52.2">RTX_IN</text>
<text x="44.5" y="53.8">RTX_QP</text>
<text x="53.3" y="49.5">8</text>
<text x="53.3" y="52.7">6</text>
<text x="53.3" y="51.1">7</text>
<text x="54.1" y="49.2">XOUT</text>
<text x="54.1" y="52.6">BIN</text>
<text x="54.1" y="51">BIP</text>
<text x="55.9" y="49" transform="rotate(-90 55.9 49)">_PDN</text>
<text x="57.6" y="49.8" transform="rotate(-90 57.6 49.8)">_RESET</text>
<text x="59.3" y="48.5" transform="rotate(-90 59.3 48.5)">VIO</text>
<text x="61" y="48.7" transform="rotate(-90 61 48.7)">VDD</text>
<text x="62.7" y="48.7" transform="rotate(-90 62.7 48.7)">VDD</text>
<text x="64.3" y="48.8" transform="rotate(-90 64.3 48.8)">GND</text>
<text x="65.8" y="49.1" transform="rotate(-90 65.8 49.1)">RFOL</text>
<text x="67.3" y="51.3">RFIPN</text>
<text x="67.5" y="49.1" transform="rotate(-90 67.5 49.1)">RFOH</text>
<text x="67.5" y="52.9">RFIDP</text>
<text x="67.7" y="49.7">RFIPP</text>
<text x="70.1" y="51.9">18</text>
<text x="70.1" y="50.3">17</text>
<text x="70.1" y="53.5">19</text>
<text x="82.4" y="53.1">DCS_LNA_IN_P</text>
<text x="82.4" y="49.8">PCS_LNA_IN_P</text>
<text x="82.4" y="51.4">PCS_LNA_IN_N</text>
<text x="95.7" y="53.8">PCS_LNA_IN_N</text>
<text x="106.2" y="53.4">C616</text>
<text x="109.4" y="53.4">0.0012NF</text>
<text x="115.5" y="53.4">3</text>
<text x="116.4" y="53.6">OUT</text>
<text x="44.5" y="57">SERDAT</text>
<text x="44.5" y="55.4">RTX_QN</text>
<text x="45" y="58.6">SERLE</text>
<text x="53.3" y="55.9">4</text>
<text x="53.3" y="54.3">5</text>
<text x="53.3" y="59.1">2</text>
<text x="53.3" y="57.5">3</text>
<text x="54.1" y="55.8">BQN</text>
<text x="54.1" y="54.2">BQP</text>
<text x="54.1" y="58.9">_SEN</text>
<text x="54.1" y="57.3">SDIO</text>
<text x="67.5" y="59.4">RFIAP</text>
<text x="67.5" y="54.5">RFIDN</text>
<text x="67.5" y="57.7">RFIEN</text>
<text x="67.5" y="56.1">RFIEP</text>
<text x="70.1" y="59.9">23</text>
<text x="70.1" y="55.1">20</text>
<text x="70.1" y="58.3">22</text>
<text x="70.1" y="56.7">21</text>
<text x="82.4" y="56.2">GSM_LNA_IN_P</text>
<text x="82.4" y="57.8">GSM_LNA_IN_N</text>
<text x="82.4" y="54.6">DCS_LNA_IN_N</text>
<text x="95.7" y="58.6">PCS_LNA_IN_P</text>
<text x="102.6" y="56.8">8.2NH</text>
<text x="102.6" y="56">L609</text>
<text x="106.2" y="58.2">C618</text>
<text x="109.4" y="58.2">0.0012NF</text>
<text x="109.7" y="59">25V</text>
<text x="109.7" y="54.2">25V</text>
<text x="115.5" y="54.2">4</text>
<text x="116.5" y="54.6">OUT</text>
<text x="117.4" y="55.5">G</text>
<text x="117.7" y="56.6">5</text>
<text x="118.9" y="55.5">G</text>
<text x="119.4" y="56.6">2</text>
<text x="119.7" y="54.7">IN</text>
<text x="120.7" y="54.3">1</text>
<text x="126.6" y="56.8">100PF</text>
<text x="126.6" y="56">C617</text>
<text x="126.7" y="57.7">25V</text>
<text x="44.7" y="60.2">SERCLK</text>
<text x="53.3" y="60.7">1</text>
<text x="53.9" y="63.7">3534</text>
<text x="54.1" y="60.5">SCLK</text>
<text x="54.9" y="63" transform="rotate(-90 54.9 63)">NC</text>
<text x="55.5" y="63.7">33</text>
<text x="55.7" y="63" transform="rotate(-90 55.7 63)">NC</text>
<text x="56.4" y="63.2" transform="rotate(-90 56.4 63.2)">GND</text>
<text x="57.1" y="63.9">32</text>
<text x="58" y="62.9" transform="rotate(-90 58 62.9)">XEN</text>
<text x="58.4" y="63.9">31</text>
<text x="59.6" y="62.9" transform="rotate(-90 59.6 62.9)">XTAL1</text>
<text x="60" y="63.9">30</text>
<text x="61.2" y="62.8" transform="rotate(-90 61.2 62.8)">XTAL2</text>
<text x="61.6" y="63.9">29</text>
<text x="62.7" y="62.8" transform="rotate(-90 62.7 62.8)">VDD</text>
<text x="63.3" y="63.9">28</text>
<text x="64.4" y="62.8" transform="rotate(-90 64.4 62.8)">VDD</text>
<text x="64.9" y="63.9">27</text>
<text x="65.9" y="63" transform="rotate(-90 65.9 63)">AFC</text>
<text x="66.5" y="63.9">26</text>
<text x="67.1" y="60.9">RFIAN</text>
<text x="67.5" y="62.7" transform="rotate(-90 67.5 62.7)">XDIV</text>
<text x="68.1" y="63.9">25</text>
<text x="69.1" y="63.1" transform="rotate(-90 69.1 63.1)">XMODE</text>
<text x="70.1" y="61.5">24</text>
<text x="77.4" y="64.2">R603</text>
<text x="77.4" y="64.8">10K</text>
<text x="82.4" y="65.8">AFC</text>
<text x="127.7" y="65.4">19</text>
<text x="127.8" y="64.7">21</text>
<text x="129" y="65.3">GND4</text>
<text x="129" y="64.5">GND5</text>
<text x="132.6" y="62.3" transform="rotate(-90 132.6 62.3)">RX1</text>
<text x="132.6" y="60.7" transform="rotate(-90 132.6 60.7)">20</text>
<text x="134.1" y="62.3" transform="rotate(-90 134.1 62.3)">RX2 18</text>
<text x="135.7" y="62.3" transform="rotate(-90 135.7 62.3)">RX3 16</text>
<text x="137.2" y="61" transform="rotate(-90 137.2 61)">14</text>
<text x="137.3" y="62.3" transform="rotate(-90 137.3 62.3)">RX4</text>
<text x="138.9" y="62.4" transform="rotate(-90 138.9 62.4)">ANT 12</text>
<text x="139.1" y="64.4">VCC2</text>
<text x="141.4" y="64.5" transform="rotate(-90 141.4 64.5)">3</text>
<text x="144.9" y="65.4">L610</text>
<text x="45" y="68.2">XOENA</text>
<text x="76.1" y="69.2">C619</text>
<text x="76.1" y="70">10nF</text>
<text x="76.2" y="70.7">6.3V</text>
<text x="127.7" y="67">15</text>
<text x="127.8" y="67.8">13</text>
<text x="127.8" y="66.2">17</text>
<text x="129" y="66.9">GND2</text>
<text x="129" y="66.1">GND3</text>
<text x="129.1" y="67.6">GND1</text>
<text x="131.6" y="70.9" transform="rotate(-90 131.6 70.9)">1</text>
<text x="131.8" y="70.2" transform="rotate(-90 131.8 70.2)">DCS|PCSIN</text>
<text x="133" y="70" transform="rotate(-90 133 70)">VBATT</text>
<text x="133.2" y="70.9" transform="rotate(-90 133.2 70.9)">7</text>
<text x="133.9" y="70" transform="rotate(-90 133.9 70)">VRAMP</text>
<text x="134.1" y="70.9" transform="rotate(-90 134.1 70.9)">8</text>
<text x="134.6" y="70" transform="rotate(-90 134.6 70)">VTX</text>
<text x="134.9" y="70.9" transform="rotate(-90 134.9 70.9)">6</text>
<text x="135.5" y="70" transform="rotate(-90 135.5 70)">VBS1</text>
<text x="135.7" y="70.9" transform="rotate(-90 135.7 70.9)">4</text>
<text x="136.2" y="70" transform="rotate(-90 136.2 70)">VBS2</text>
<text x="136.5" y="70.9" transform="rotate(-90 136.5 70.9)">5</text>
<text x="137" y="70" transform="rotate(-90 137 70)">VMOD_EN</text>
<text x="137.2" y="70.9" transform="rotate(-90 137.2 70.9)">9</text>
<text x="138.5" y="70.2" transform="rotate(-90 138.5 70.2)">GSM850|900TXIN</text>
<text x="138.9" y="71.4" transform="rotate(-90 138.9 71.4)">11</text>
<text x="139.3" y="66">VCC1</text>
<text x="140" y="67.6">V1</text>
<text x="141.4" y="67.7" transform="rotate(-90 141.4 67.7)">2</text>
<text x="141.4" y="66.4" transform="rotate(-90 141.4 66.4)">10</text>
<text x="144.5" y="71.6">100nF</text>
<text x="144.5" y="70.9">C621</text>
<text x="144.9" y="66.2">27nH</text>
<text x="149.8" y="71.4">10nF</text>
<text x="149.8" y="70.7">C620</text>
<text x="52.7" y="75.6">2</text>
<text x="52.7" y="74">3</text>
<text x="57.8" y="74">4</text>
<text x="57.8" y="75.8">1</text>
<text x="63.3" y="73.2">C622</text>
<text x="63.3" y="74.8">6.3V</text>
<text x="63.3" y="74">100nF</text>
<text x="66.3" y="73.2">C623</text>
<text x="66.3" y="74.8">6.3V</text>
<text x="66.3" y="74">22nF</text>
<text x="69.7" y="73.2">C624</text>
<text x="69.7" y="74">100nF</text>
<text x="69.7" y="74.8">6.3V</text>
<text x="110.4" y="72.2">DPCS_PAM_IN</text>
<text x="111.8" y="74.4">VBAT</text>
<text x="144.5" y="72.5">6.3V</text>
<text x="149.8" y="72.2">6.3V</text>
<text x="158.2" y="77.1">GSM_PAM_IN</text>
<text x="118.3" y="80.4">10UF</text>
<text x="118.3" y="81.3">16V</text>
<text x="118.3" y="79.6">C626</text>
<text x="124.9" y="81.1">6.3V</text>
<text x="125" y="79.5">C625</text>
<text x="125" y="80.2">100nF</text>
<text x="112.2" y="89.1">TX_PWR</text>
<text x="112.7" y="89.8">TX_EN</text>
<text x="118.5" y="87.3">R604</text>
<text x="118.5" y="88">10K</text>
<text x="158.2" y="88.2">VMOD_EN</text>
<text x="158.2" y="89.1">BAND_SEL2</text>
<text x="158.2" y="89.8">BAND_SEL1</text>
<text x="124" y="94.6">25V</text>
<text x="124" y="93.9">33PF</text>
<text x="124" y="93">C627</text>
<text x="128.8" y="93">C628</text>
<text x="128.8" y="94.6">25V</text>
<text x="128.8" y="93.9">100PF</text>
<text x="136.8" y="93">C629</text>
<text x="136.8" y="93.9">33PF</text>
<text x="136.8" y="94.4">25V</text>
<text x="141.1" y="93.9">33PF</text>
<text x="141.1" y="94.4">25V</text>
<text x="141.1" y="93">C630</text>
<text x="145.2" y="93.9">33PF</text>
<text x="145.2" y="94.4">25V</text>
<text x="145.2" y="93">C631</text>
<text x="163.3" y="125.5">Drawn by</text>
<text x="163.4" y="123.9">Engineer</text>
<text x="134.6" y="131.9">Changed by</text>
<text x="142.8" y="131.9">Date Changed</text>
<text x="157.2" y="131.9">Time Changed</text>
<text x="163" y="127.1">R&amp;D CHK</text>
<text x="163" y="131.9">QA CHK</text>
<text x="163.1" y="130.3">MFG ENGR CHK</text>
<text x="163.2" y="128.7">DOC CTRL CHK</text>
<text x="171.2" y="131.9">REV</text>
<text x="171.2" y="127.3">TITLE</text>
<text x="174.4" y="131.9">Drawing Number</text>
<text x="188" y="127.1">Size</text>
<text x="188.3" y="127.8">A2</text>
<text x="149.9" y="132.4">2006.04.26</text>
<text x="182.2" y="132">Sheet</text>
<text x="185.1" y="132.3">6</text>
<text x="186.6" y="132">of</text>
<text x="188.3" y="132.3">6</text>
</g>
</svg>
